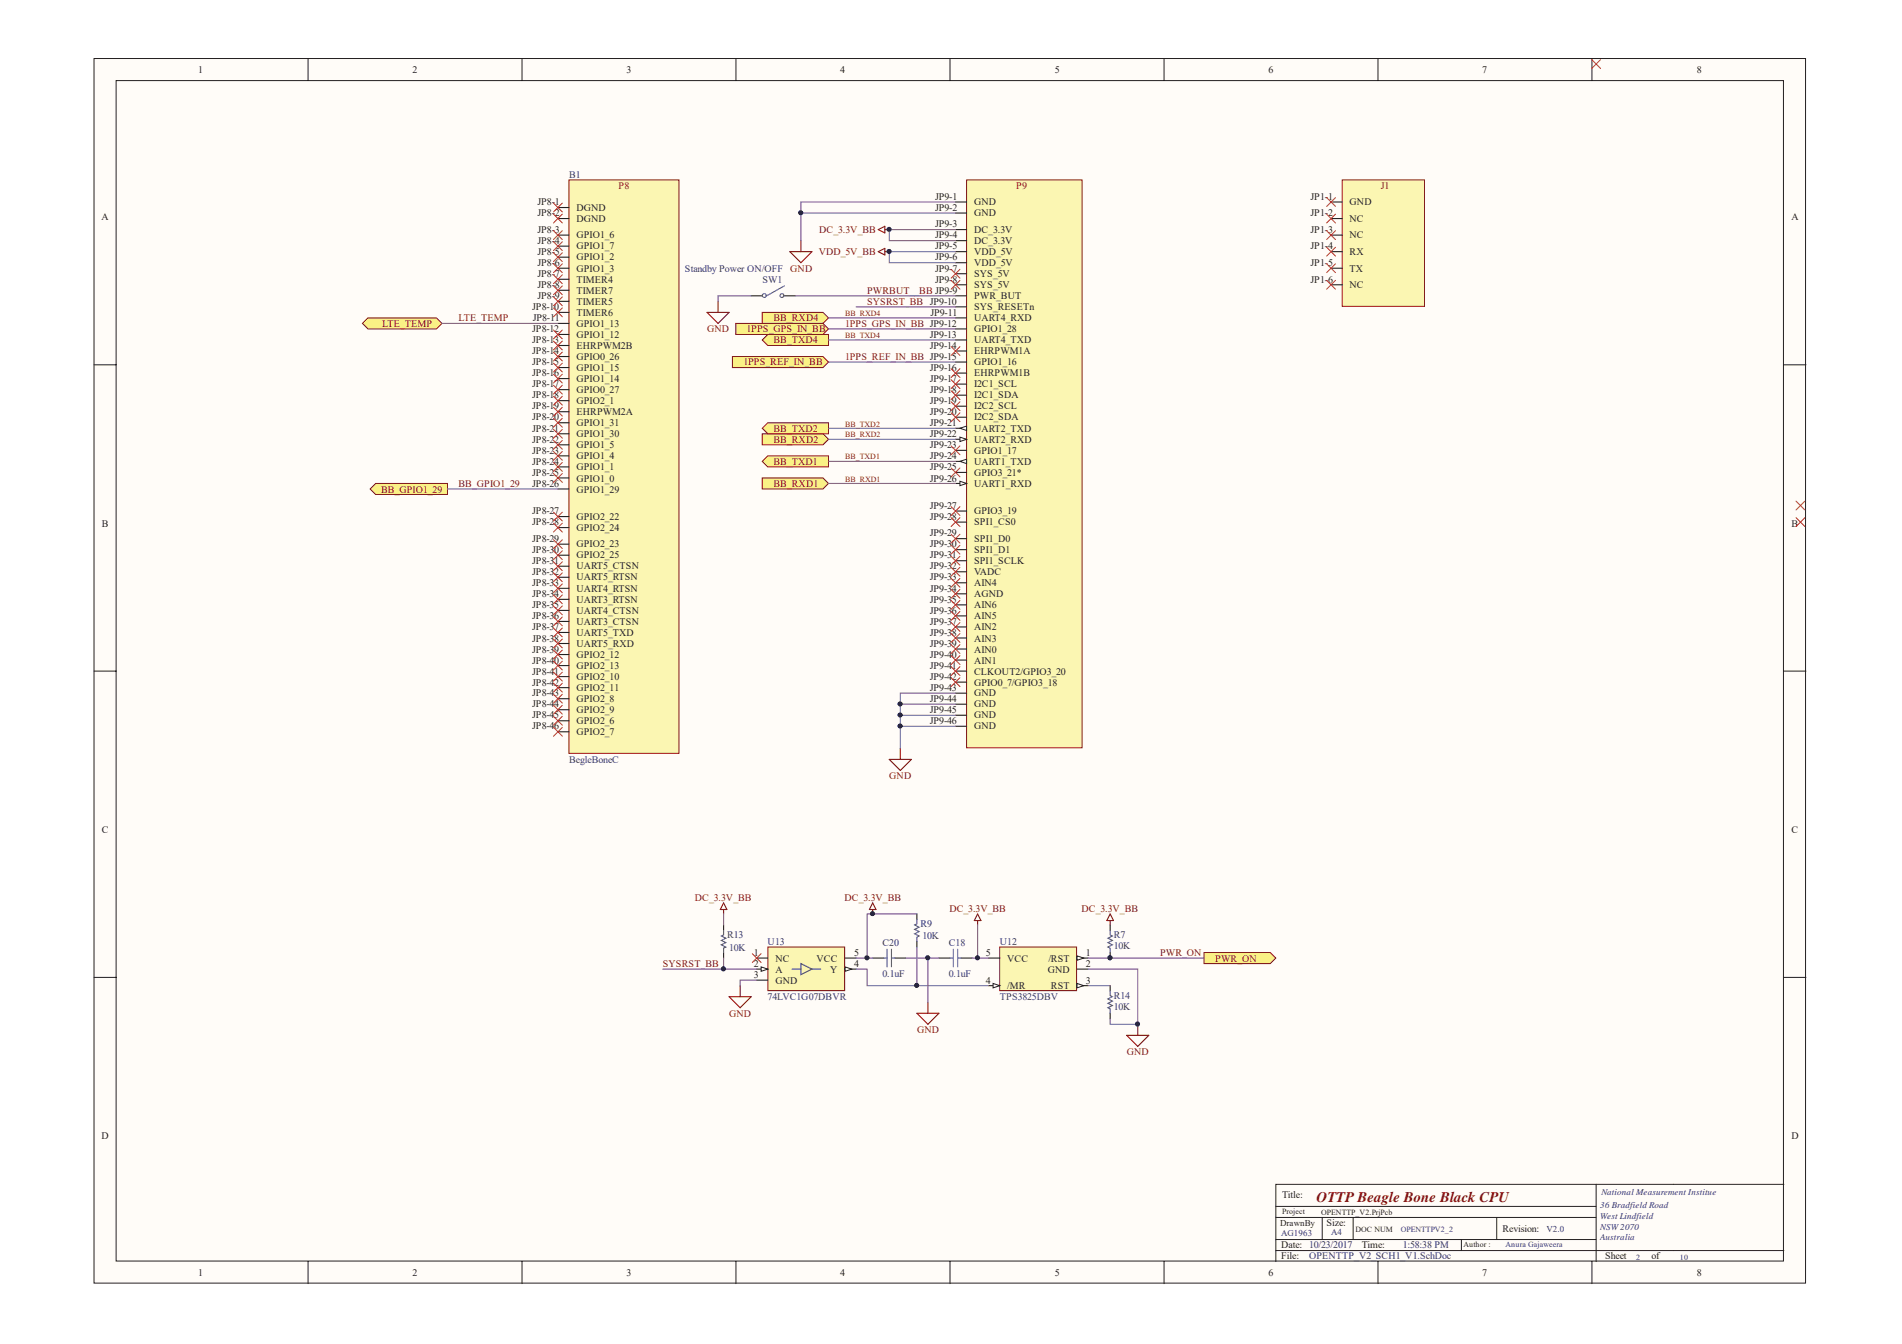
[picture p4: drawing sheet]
<svg xmlns="http://www.w3.org/2000/svg" width="297mm" height="210mm" viewBox="0 0 297 210" stroke-linecap="round" stroke-linejoin="round" font-family="sans-serif">
<path d="M14.7 9.1h267.3v191.4h-267.3z" fill="#fffcf8"/>
<path d="M14.7 9.1h267.3v191.4h-267.3z" fill="none" stroke="#231f20" stroke-width=".16"/>
<path d="M18.1 12.6h260.4v184.4h-260.4z" fill="#fffcf8"/>
<g fill="none" stroke="#231f20" stroke-width=".16">
<path d="M18.1 12.6h260.4v184.4h-260.4zM48.1 9.1v3.5M81.5 9.1v3.5M114.9 9.1v3.5M148.4 9.1v3.5M181.8 9.1v3.5M215.2 9.1v3.5M248.6 9.1v3.5M14.7 57h3.4M278.6 57h3.4M14.7 104.8h3.4M278.6 104.8h3.4"/>
<path d="M14.7 152.7h3.4M278.6 152.7h3.4M48.1 197.1v3.5M81.5 197.1v3.5M114.9 197.1v3.5M148.4 197.1v3.5M181.8 197.1v3.5M199.2 188.5h50.1M199.2 193.7h50.1M199.2 195.4h79.4M199.2 190.2h50.1M206.5 190.2v3.5"/>
<path d="M211.3 190.2v3.5M215.2 197.1v3.5M228.2 193.7v1.7M233.7 190.2v3.5M248.6 197.1v3.5M249.3 185v12.1M278.6 185h-79.4v12.1"/>
</g>
<path d="M88.9 28.1h17.1v89.6h-17.1z" fill="#fbf6b2"/>
<path d="M88.9 28.1h17.1v89.6h-17.1z" fill="none" stroke="#7f1416" stroke-width=".16"/>
<g fill="none" stroke="#231f20" stroke-width=".17">
<path d="M87.1 32.4h1.8M87.1 34.1h1.8M87.1 36.7h1.8M87.1 38.5h1.8M87.1 40.2h1.8M87.1 41.9h1.8M87.1 43.6h1.8M87.1 45.4h1.8M87.1 47.1h1.8M87.1 48.8h1.8M87.1 50.5h1.8M87.1 52.3h1.8"/>
<path d="M87.1 54h1.8M87.1 55.7h1.8M87.1 57.4h1.8M87.1 59.2h1.8M87.1 60.9h1.8M87.1 62.6h1.8M87.1 64.3h1.8M87.1 66h1.8M87.1 67.8h1.8M87.1 69.5h1.8M87.1 71.2h1.8M87.1 72.9h1.8"/>
<path d="M87.1 74.7h1.8M87.1 76.4h1.8"/>
</g>
<path d="M151 28.1h18v88.7h-18z" fill="#fbf6b2"/>
<path d="M151 28.1h18v88.7h-18z" fill="none" stroke="#7f1416" stroke-width=".16"/>
<g fill="none" stroke="#231f20" stroke-width=".17">
<path d="M149.2 31.6h1.8M149.2 33.3h1.8M149.2 35.9h1.8M149.2 37.6h1.8M149.2 39.3h1.8M149.2 41h1.8M149.2 42.8h1.8M149.2 44.5h1.8M149.2 46.2h1.8M149.2 47.9h1.8M149.2 49.7h1.8M149.2 51.4h1.8"/>
<path d="M149.2 53.1h1.8M149.2 54.8h1.8M149.2 56.6h1.8M149.2 58.3h1.8M149.2 60h1.8M149.2 61.7h1.8M149.2 63.5h1.8M149.2 65.2h1.8M149.2 66.9h1.8M87.1 80.7h1.8M87.1 82.4h1.8M87.1 85h1.8"/>
<path d="M87.1 86.7h1.8M87.1 88.5h1.8M87.1 90.2h1.8M87.1 91.9h1.8M87.1 93.6h1.8M87.1 95.4h1.8M87.1 97.1h1.8M87.1 98.8h1.8M87.1 100.5h1.8M87.1 102.3h1.8M87.1 104h1.8M87.1 105.7h1.8"/>
<path d="M87.1 107.4h1.8M87.1 109.2h1.8M87.1 110.9h1.8M87.1 112.6h1.8M87.1 114.3h1.8"/>
</g>
<path d="M149.9 66.9l1.1-.3v.7z" fill="#fffcf8"/>
<path d="M149.9 66.9l1.1-.3v.7z" fill="none" stroke="#231f20" stroke-width=".16"/>
<path d="M149.2 68.6h1.8" fill="none" stroke="#231f20" stroke-width=".17"/>
<path d="M149.9 68.3l1.1 .3-1.1 .4z" fill="#fffcf8"/>
<path d="M149.9 68.3l1.1 .3-1.1 .4z" fill="none" stroke="#231f20" stroke-width=".16"/>
<path d="M149.2 70.4h1.8M149.2 72.1h1.8" fill="none" stroke="#231f20" stroke-width=".17"/>
<path d="M149.9 72.1l1.1-.4v.7z" fill="#fffcf8"/>
<path d="M149.9 72.1l1.1-.4v.7z" fill="none" stroke="#231f20" stroke-width=".16"/>
<path d="M149.2 73.8h1.8M149.2 75.5h1.8" fill="none" stroke="#231f20" stroke-width=".17"/>
<path d="M149.9 75.2l1.1 .3-1.1 .4z" fill="#fffcf8"/>
<path d="M149.9 75.2l1.1 .3-1.1 .4z" fill="none" stroke="#231f20" stroke-width=".16"/>
<g fill="none" stroke="#231f20" stroke-width=".17">
<path d="M149.2 79.8h1.8M149.2 81.6h1.8M149.2 84.2h1.8M149.2 85.9h1.8M149.2 87.6h1.8M149.2 89.3h1.8M149.2 91.1h1.8M149.2 92.8h1.8M149.2 94.5h1.8M149.2 96.2h1.8M149.2 98h1.8M149.2 99.7h1.8"/>
<path d="M149.2 101.4h1.8M149.2 103.1h1.8M149.2 104.8h1.8M149.2 106.6h1.8M149.2 108.3h1.8M149.2 110h1.8M149.2 111.7h1.8M149.2 113.5h1.8"/>
</g>
<path d="M209.6 28.1h12.9v19.8h-12.9z" fill="#fbf6b2"/>
<path d="M209.6 28.1h12.9v19.8h-12.9z" fill="none" stroke="#7f1416" stroke-width=".16"/>
<path d="M207.9 31.6h1.7M207.9 34.1h1.7M207.9 36.7h1.7M207.9 39.3h1.7M207.9 41.9h1.7M207.9 44.5h1.7" fill="none" stroke="#231f20" stroke-width=".17"/>
<path d="M123.4 39.3h3.4l-1.7 1.7zM125.1 37.6v1.7M138.9 118.6h3.4l-1.7 1.8zM140.6 116.9v1.7" fill="none" stroke="#7f1416" stroke-width=".17"/>
<path d="M119 74.7h9.5l.9 .8-.9 .9h-9.5z" fill-rule="evenodd" fill="#faf185"/>
<path d="M119 74.7h9.5l.9 .8-.9 .9h-9.5z" fill="none" stroke="#7f1416" stroke-width=".16"/>
<path d="M119 72.1l.9-.9h9.5v1.7h-9.5z" fill-rule="evenodd" fill="#faf185"/>
<path d="M119 72.1l.9-.9h9.5v1.7h-9.5z" fill="none" stroke="#7f1416" stroke-width=".16"/>
<path d="M119 67.8h9.5l.9 .8-.9 .9h-9.5z" fill-rule="evenodd" fill="#faf185"/>
<path d="M119 67.8h9.5l.9 .8-.9 .9h-9.5z" fill="none" stroke="#7f1416" stroke-width=".16"/>
<path d="M119 66.9l.9-.9h9.5v1.8h-9.5z" fill-rule="evenodd" fill="#faf185"/>
<path d="M119 66.9l.9-.9h9.5v1.8h-9.5z" fill="none" stroke="#7f1416" stroke-width=".16"/>
<path d="M119 48.8h9.5l.9 .9-.9 .8h-9.5z" fill-rule="evenodd" fill="#faf185"/>
<path d="M119 48.8h9.5l.9 .9-.9 .8h-9.5z" fill="none" stroke="#7f1416" stroke-width=".16"/>
<path d="M119 53.1l.9-.8h9.5v1.7h-9.5z" fill-rule="evenodd" fill="#faf185"/>
<path d="M119 53.1l.9-.8h9.5v1.7h-9.5z" fill="none" stroke="#7f1416" stroke-width=".16"/>
<path d="M57.8 76.4l.9-.9h11.2v1.8h-11.2z" fill-rule="evenodd" fill="#faf185"/>
<path d="M57.8 76.4l.9-.9h11.2v1.8h-11.2z" fill="none" stroke="#7f1416" stroke-width=".16"/>
<path d="M114.9 50.5h13.6l.9 .9-.9 .9h-13.6z" fill-rule="evenodd" fill="#faf185"/>
<path d="M114.9 50.5h13.6l.9 .9-.9 .9h-13.6z" fill="none" stroke="#7f1416" stroke-width=".16"/>
<path d="M114.4 55.7h14.1l.9 .9-.9 .8h-14.1z" fill-rule="evenodd" fill="#faf185"/>
<path d="M114.4 55.7h14.1l.9 .9-.9 .8h-14.1z" fill="none" stroke="#7f1416" stroke-width=".16"/>
<path d="M137.2 39.3l1-.5v1zM138.2 39.3h.7" fill="none" stroke="#7f1416" stroke-width=".17"/>
<circle cx="138.9" cy="39.3" r=".3" fill="#282973"/>
<circle cx="138.9" cy="39.3" r=".3" fill="none" stroke="#282973" stroke-width=".16"/>
<path d="M156.1 148h12v6.8h-12z" fill="#fbf6b2"/>
<path d="M156.1 148h12v6.8h-12z" fill="none" stroke="#7f1416" stroke-width=".16"/>
<path d="M168.2 154h1.7" fill="none" stroke="#231f20" stroke-width=".17"/>
<path d="M168.2 153.7l1 .3-1 .3z" fill="#fffcf8"/>
<path d="M168.2 153.7l1 .3-1 .3z" fill="none" stroke="#231f20" stroke-width=".16"/>
<path d="M168.2 149.7h1.7" fill="none" stroke="#231f20" stroke-width=".17"/>
<path d="M168.2 149.3l1 .4-1 .3z" fill="#fffcf8"/>
<path d="M168.2 149.3l1 .4-1 .3z" fill="none" stroke="#231f20" stroke-width=".16"/>
<path d="M154.4 149.7h1.7M154.4 154h1.7M168.2 151.4h1.7" fill="none" stroke="#231f20" stroke-width=".17"/>
<path d="M155.1 153.7l1 .3-1 .3z" fill="#fffcf8"/>
<path d="M155.1 153.7l1 .3-1 .3z" fill="none" stroke="#231f20" stroke-width=".16"/>
<path d="M137.2 35.9l1-.5v1zM138.2 35.9h.7" fill="none" stroke="#7f1416" stroke-width=".17"/>
<circle cx="138.9" cy="35.8" r=".3" fill="#282973"/>
<circle cx="138.9" cy="35.8" r=".3" fill="none" stroke="#282973" stroke-width=".16"/>
<path d="M143.2 158.3h3.4l-1.7 1.7zM144.9 156.6v1.7M152.7 143.8v.7M152.7 142.8l.5 1h-1zM173.4 142.8l.5 1h-1zM173.4 143.8v.7" fill="none" stroke="#7f1416" stroke-width=".17"/>
<path d="M146.6 149.7h1.8M150.1 149.7h1.7M173.4 144.5v.9M173.4 148.8v.9" fill="none" stroke="#231f20" stroke-width=".17"/>
<path d="M148.4 149.7h.5M148.9 148.3v2.8M149.6 148.3v2.8M149.6 149.7h.5" fill="none" stroke="#3953a4" stroke-width=".17"/>
<circle cx="173.3" cy="149.6" r=".31" fill="#282973"/>
<circle cx="173.3" cy="149.6" r=".31" fill="none" stroke="#282973" stroke-width=".16"/>
<path d="M173.4 145.4v.7l.3 .1-.7 .4 .7 .3-.7 .4 .7 .3-.7 .4 .4 .1v.7" fill="none" stroke="#3953a4" stroke-width=".17"/>
<circle cx="173.3" cy="149.6" r=".31" fill="#282973"/>
<circle cx="173.3" cy="149.6" r=".31" fill="none" stroke="#282973" stroke-width=".16"/>
<path d="M143.2 142.8v.8M143.2 147.1v.9" fill="none" stroke="#231f20" stroke-width=".17"/>
<path d="M143.2 143.6v.7l-.4 .2 .7 .4-.7 .3 .7 .3-.7 .4 .7 .3-.3 .2v.7" fill="none" stroke="#3953a4" stroke-width=".17"/>
<path d="M176 161.8h3.4l-1.7 1.7zM177.7 160v1.8" fill="none" stroke="#7f1416" stroke-width=".17"/>
<circle cx="177.7" cy="160" r=".31" fill="#282973"/>
<circle cx="177.7" cy="160" r=".31" fill="none" stroke="#282973" stroke-width=".16"/>
<path d="M173.4 154v.9M173.4 158.3v.9" fill="none" stroke="#231f20" stroke-width=".17"/>
<path d="M173.4 154.9v.6l.3 .2-.7 .4 .7 .3-.7 .4 .7 .3-.7 .3 .4 .2v.7" fill="none" stroke="#3953a4" stroke-width=".17"/>
<path d="M248.6 9.3l1.4 1.4M250 9.3l-1.4 1.4M280.5 78.3l1.4 1.4M281.9 78.3l-1.4 1.4M280.5 80.9l1.4 1.4M281.9 80.9l-1.4 1.4" fill="none" stroke="#ed2024" stroke-width=".16"/>
<path d="M136.3 141.1l.5 1h-1zM136.3 142.1v.7" fill="none" stroke="#7f1416" stroke-width=".17"/>
<circle cx="136.3" cy="142.7" r=".31" fill="#282973"/>
<circle cx="136.3" cy="142.7" r=".31" fill="none" stroke="#282973" stroke-width=".16"/>
<path d="M136.3 149.7h1.7M139.7 149.7h1.8" fill="none" stroke="#231f20" stroke-width=".17"/>
<path d="M138 149.7h.5M138.5 148.3v2.8M139.2 148.3v2.8M139.2 149.7h.5" fill="none" stroke="#3953a4" stroke-width=".17"/>
<path d="M119.9 148h12v6.8h-12z" fill="#fbf6b2"/>
<path d="M119.9 148h12v6.8h-12z" fill="none" stroke="#7f1416" stroke-width=".16"/>
<path d="M118.2 151.4h1.7" fill="none" stroke="#231f20" stroke-width=".17"/>
<path d="M118.9 151.1l1 .3-1 .4z" fill="#fffcf8"/>
<path d="M118.9 151.1l1 .3-1 .4z" fill="none" stroke="#231f20" stroke-width=".16"/>
<path d="M118.2 149.7h1.7M118.2 153.1h1.7M132 149.7h1.7M132 151.4h1.7" fill="none" stroke="#231f20" stroke-width=".17"/>
<path d="M123.7 151.4h1.4M125.1 150.5l1.7 .9-1.7 .9zM126.8 151.4h1.4" fill="none" stroke="#2e409a" stroke-width=".17"/>
<path d="M132 151.1l1 .3-1 .4z" fill="#fffcf8"/>
<path d="M132 151.1l1 .3-1 .4z" fill="none" stroke="#231f20" stroke-width=".16"/>
<path d="M113 144.5v.9M113 148.8v.9" fill="none" stroke="#231f20" stroke-width=".17"/>
<path d="M113 145.4v.7l-.3 .1 .6 .4-.6 .3 .6 .4-.6 .3 .6 .4-.3 .1v.7" fill="none" stroke="#3953a4" stroke-width=".17"/>
<path d="M113 141.1l.5 1h-1zM113 142.1v.7M113.9 155.7h3.4l-1.7 1.7zM115.6 154v1.7" fill="none" stroke="#7f1416" stroke-width=".17"/>
<path d="M117.5 149l1.4 1.4M118.9 149l-1.4 1.4" fill="none" stroke="#ed2024" stroke-width=".16"/>
<path d="M188 148.8h10.4l.8 .9-.8 .8h-10.4z" fill-rule="evenodd" fill="#faf185"/>
<path d="M188 148.8h10.4l.8 .9-.8 .8h-10.4z" fill="none" stroke="#7f1416" stroke-width=".16"/>
<path d="M56.6 50.5l.9-.8h10.7l.8 .8-.8 .9h-10.7z" fill-rule="evenodd" fill="#faf185"/>
<path d="M56.6 50.5l.9-.8h10.7l.8 .8-.8 .9h-10.7z" fill="none" stroke="#7f1416" stroke-width=".16"/>
<path d="M117.3 46.2h1.7M122.5 46.2h1.7" fill="none" stroke="#231f20" stroke-width=".17"/>
<g fill="none" stroke="#3953a4" stroke-width=".17">
<path d="M122.5 44.7l-2.8 1.5"/>
<circle cx="119.4" cy="46.2" r=".31"/>
<circle cx="122.1" cy="46.2" r=".3"/>
</g>
<path d="M110.4 48.8h3.5l-1.8 1.7zM112.1 47.1v1.7" fill="none" stroke="#7f1416" stroke-width=".17"/>
<g fill="none" stroke="#ed2024" stroke-width=".16">
<path d="M86.4 39.5l1.4 1.4M86.4 37.8l1.4 1.3M86.4 36l1.4 1.4M86.4 33.5l1.4 1.3M86.4 31.7l1.4 1.4M87.8 39.5l-1.4 1.4M87.8 37.8l-1.4 1.3M87.8 36l-1.4 1.4M87.8 33.5l-1.4 1.3M87.8 31.7l-1.4 1.4M207.2 30.9l1.4 1.4M207.2 33.5l1.4 1.3"/>
<path d="M207.2 36l1.4 1.4M207.2 38.6l1.4 1.4M208.6 30.9l-1.4 1.4M208.6 33.5l-1.4 1.3M208.6 36l-1.4 1.4M208.6 38.6l-1.4 1.4M86.4 58.5l1.4 1.3M86.4 56.7l1.4 1.4M86.4 55l1.4 1.4M86.4 53.3l1.4 1.4M86.4 51.6l1.4 1.3M86.4 48.1l1.4 1.4"/>
<path d="M86.4 46.4l1.4 1.4M86.4 44.7l1.4 1.3M86.4 42.9l1.4 1.4M86.4 41.2l1.4 1.4M87.8 58.5l-1.4 1.3M87.8 56.7l-1.4 1.4M87.8 55l-1.4 1.4M87.8 53.3l-1.4 1.4M87.8 51.6l-1.4 1.3M87.8 48.1l-1.4 1.4M87.8 46.4l-1.4 1.4M87.8 44.7l-1.4 1.3"/>
<path d="M87.8 42.9l-1.4 1.4M87.8 41.2l-1.4 1.4M148.5 59.3l1.4 1.4M148.5 57.6l1.4 1.4M148.5 43.8l1.4 1.4M148.5 42.1l1.4 1.4M148.5 54.2l1.4 1.3M149.9 59.3l-1.4 1.4M149.9 57.6l-1.4 1.4M149.9 43.8l-1.4 1.4M149.9 42.1l-1.4 1.4M149.9 54.2l-1.4 1.3"/>
<path d="M207.2 41.2l1.4 1.4M207.2 43.8l1.4 1.4M208.6 41.2l-1.4 1.4M208.6 43.8l-1.4 1.4M86.4 74l1.4 1.4M86.4 72.3l1.4 1.3M86.4 70.5l1.4 1.4M86.4 68.8l1.4 1.4M86.4 67.1l1.4 1.4M86.4 65.4l1.4 1.3M86.4 63.6l1.4 1.4M86.4 61.9l1.4 1.4"/>
<path d="M86.4 60.2l1.4 1.4M87.8 74l-1.4 1.4M87.8 72.3l-1.4 1.3M87.8 70.5l-1.4 1.4M87.8 68.8l-1.4 1.4M87.8 67.1l-1.4 1.4M87.8 65.4l-1.4 1.3M87.8 63.6l-1.4 1.4M87.8 61.9l-1.4 1.4M87.8 60.2l-1.4 1.4M148.5 79.2l1.4 1.3M148.5 73.1l1.4 1.4"/>
<path d="M148.5 69.7l1.4 1.4M148.5 64.5l1.4 1.4M148.5 62.8l1.4 1.4M148.5 61l1.4 1.4M149.9 79.2l-1.4 1.3M149.9 73.1l-1.4 1.4M149.9 69.7l-1.4 1.4M149.9 64.5l-1.4 1.4M149.9 62.8l-1.4 1.4M149.9 61l-1.4 1.4M86.4 80l1.4 1.4M86.4 81.7l1.4 1.4"/>
<path d="M86.4 84.3l1.4 1.4M86.4 86.1l1.4 1.3M86.4 87.8l1.4 1.4M86.4 89.5l1.4 1.4M86.4 91.2l1.4 1.4M86.4 93l1.4 1.3M86.4 94.7l1.4 1.4M86.4 96.4l1.4 1.4M86.4 98.1l1.4 1.4M86.4 99.8l1.4 1.4M87.8 80l-1.4 1.4M87.8 81.7l-1.4 1.4"/>
<path d="M87.8 84.3l-1.4 1.4M87.8 86.1l-1.4 1.3M87.8 87.8l-1.4 1.4M87.8 89.5l-1.4 1.4M87.8 91.2l-1.4 1.4M87.8 93l-1.4 1.3M87.8 94.7l-1.4 1.4M87.8 96.4l-1.4 1.4M87.8 98.1l-1.4 1.4M87.8 99.8l-1.4 1.4M148.5 99l1.4 1.4M148.5 97.3l1.4 1.3"/>
<path d="M148.5 95.5l1.4 1.4M148.5 93.8l1.4 1.4M148.5 90.4l1.4 1.3M148.5 86.9l1.4 1.4M148.5 85.2l1.4 1.4M148.5 83.5l1.4 1.3M148.5 88.6l1.4 1.4M148.5 92.1l1.4 1.4M148.5 80.9l1.4 1.4M149.9 99l-1.4 1.4M149.9 97.3l-1.4 1.3M149.9 95.5l-1.4 1.4"/>
<path d="M149.9 93.8l-1.4 1.4M149.9 90.4l-1.4 1.3M149.9 86.9l-1.4 1.4M149.9 85.2l-1.4 1.4M149.9 83.5l-1.4 1.3M149.9 88.6l-1.4 1.4M149.9 92.1l-1.4 1.4M149.9 80.9l-1.4 1.4M86.4 101.6l1.4 1.4M86.4 103.3l1.4 1.4M86.4 105l1.4 1.4M86.4 106.7l1.4 1.4"/>
<path d="M86.4 108.5l1.4 1.4M86.4 110.2l1.4 1.4M86.4 111.9l1.4 1.4M86.4 113.6l1.4 1.4M87.8 101.6l-1.4 1.4M87.8 103.3l-1.4 1.4M87.8 105l-1.4 1.4M87.8 106.7l-1.4 1.4M87.8 108.5l-1.4 1.4M87.8 110.2l-1.4 1.4M87.8 111.9l-1.4 1.4M87.8 113.6l-1.4 1.4"/>
<path d="M148.5 105.9l1.4 1.4M148.5 104.2l1.4 1.3M148.5 102.4l1.4 1.4M148.5 100.7l1.4 1.4M149.9 105.9l-1.4 1.4M149.9 104.2l-1.4 1.3M149.9 102.4l-1.4 1.4M149.9 100.7l-1.4 1.4"/>
</g>
<path d="M129.4 53.1h19.8M129.4 49.7h19.8M129.4 75.5h19.8M129.4 72.1h19.8M129.4 68.6h19.8M129.4 66.9h19.8M140.6 110h8.6" fill="none" stroke="#784c9e" stroke-width=".17"/>
<circle cx="140.6" cy="110" r=".31" fill="#282973"/>
<circle cx="140.6" cy="110" r=".31" fill="none" stroke="#282973" stroke-width=".16"/>
<path d="M140.6 111.7h8.6" fill="none" stroke="#784c9e" stroke-width=".17"/>
<circle cx="140.6" cy="111.7" r=".31" fill="#282973"/>
<circle cx="140.6" cy="111.7" r=".31" fill="none" stroke="#282973" stroke-width=".16"/>
<path d="M140.6 113.5h8.6" fill="none" stroke="#784c9e" stroke-width=".17"/>
<circle cx="140.6" cy="113.4" r=".31" fill="#282973"/>
<circle cx="140.6" cy="113.4" r=".31" fill="none" stroke="#282973" stroke-width=".16"/>
<path d="M129.4 51.4h19.8M129.4 56.6h19.8M69.9 76.4h17.2M149.2 108.3h-8.6v8.6" fill="none" stroke="#784c9e" stroke-width=".17"/>
<circle cx="140.6" cy="110" r=".31" fill="#282973"/>
<circle cx="140.6" cy="110" r=".31" fill="none" stroke="#282973" stroke-width=".16"/>
<circle cx="140.6" cy="111.7" r=".31" fill="#282973"/>
<circle cx="140.6" cy="111.7" r=".31" fill="none" stroke="#282973" stroke-width=".16"/>
<circle cx="140.6" cy="113.4" r=".31" fill="#282973"/>
<circle cx="140.6" cy="113.4" r=".31" fill="none" stroke="#282973" stroke-width=".16"/>
<path d="M149.2 33.3h-24.1v4.3" fill="none" stroke="#784c9e" stroke-width=".17"/>
<circle cx="125" cy="33.2" r=".31" fill="#282973"/>
<circle cx="125" cy="33.2" r=".31" fill="none" stroke="#282973" stroke-width=".16"/>
<path d="M149.2 31.6h-24.1v1.7" fill="none" stroke="#784c9e" stroke-width=".17"/>
<circle cx="125" cy="33.2" r=".31" fill="#282973"/>
<circle cx="125" cy="33.2" r=".31" fill="none" stroke="#282973" stroke-width=".16"/>
<path d="M149.2 39.3h-10.3v1.7h10.3" fill="none" stroke="#784c9e" stroke-width=".17"/>
<circle cx="138.9" cy="39.3" r=".3" fill="#282973"/>
<circle cx="138.9" cy="39.3" r=".3" fill="none" stroke="#282973" stroke-width=".16"/>
<path d="M149.2 35.9h-10.3v1.7h10.3" fill="none" stroke="#784c9e" stroke-width=".17"/>
<circle cx="138.9" cy="35.8" r=".3" fill="#282973"/>
<circle cx="138.9" cy="35.8" r=".3" fill="none" stroke="#282973" stroke-width=".16"/>
<path d="M152.7 144.5v5.2h1.7" fill="none" stroke="#784c9e" stroke-width=".17"/>
<circle cx="152.7" cy="149.6" r=".3" fill="#282973"/>
<circle cx="152.7" cy="149.6" r=".3" fill="none" stroke="#282973" stroke-width=".16"/>
<path d="M151.8 149.7h.9" fill="none" stroke="#784c9e" stroke-width=".17"/>
<circle cx="152.7" cy="149.6" r=".3" fill="#282973"/>
<circle cx="152.7" cy="149.6" r=".3" fill="none" stroke="#282973" stroke-width=".16"/>
<path d="M146.6 149.7h-1.7v6.9" fill="none" stroke="#784c9e" stroke-width=".17"/>
<circle cx="144.9" cy="149.6" r=".31" fill="#282973"/>
<circle cx="144.9" cy="149.6" r=".31" fill="none" stroke="#282973" stroke-width=".16"/>
<path d="M169.9 151.4h7.8v8.6h-4.3v-.8" fill="none" stroke="#784c9e" stroke-width=".17"/>
<circle cx="177.7" cy="160" r=".31" fill="#282973"/>
<circle cx="177.7" cy="160" r=".31" fill="none" stroke="#282973" stroke-width=".16"/>
<path d="M169.9 154h3.5M169.9 149.7h18.1" fill="none" stroke="#784c9e" stroke-width=".17"/>
<circle cx="173.3" cy="149.6" r=".31" fill="#282973"/>
<circle cx="173.3" cy="149.6" r=".31" fill="none" stroke="#282973" stroke-width=".16"/>
<path d="M133.7 149.7h2.6" fill="none" stroke="#784c9e" stroke-width=".17"/>
<circle cx="135.4" cy="149.6" r=".31" fill="#282973"/>
<circle cx="135.4" cy="149.6" r=".31" fill="none" stroke="#282973" stroke-width=".16"/>
<path d="M141.5 149.7h3.4" fill="none" stroke="#784c9e" stroke-width=".17"/>
<circle cx="144.9" cy="149.6" r=".31" fill="#282973"/>
<circle cx="144.9" cy="149.6" r=".31" fill="none" stroke="#282973" stroke-width=".16"/>
<path d="M133.7 151.4h1.7v2.6h19" fill="none" stroke="#784c9e" stroke-width=".17"/>
<circle cx="143.2" cy="154" r=".31" fill="#282973"/>
<circle cx="143.2" cy="154" r=".31" fill="none" stroke="#282973" stroke-width=".16"/>
<path d="M143.2 148v6" fill="none" stroke="#784c9e" stroke-width=".17"/>
<circle cx="143.2" cy="154" r=".31" fill="#282973"/>
<circle cx="143.2" cy="154" r=".31" fill="none" stroke="#282973" stroke-width=".16"/>
<path d="M143.2 142.8h-7.8v6.9" fill="none" stroke="#784c9e" stroke-width=".17"/>
<circle cx="136.3" cy="142.7" r=".31" fill="#282973"/>
<circle cx="136.3" cy="142.7" r=".31" fill="none" stroke="#282973" stroke-width=".16"/>
<circle cx="135.4" cy="149.6" r=".31" fill="#282973"/>
<circle cx="135.4" cy="149.6" r=".31" fill="none" stroke="#282973" stroke-width=".16"/>
<path d="M113 142.8v1.7M113 149.7v1.7M118.2 153.1h-2.6v.9" fill="none" stroke="#784c9e" stroke-width=".17"/>
<circle cx="113" cy="151.4" r=".31" fill="#282973"/>
<circle cx="113" cy="151.4" r=".31" fill="none" stroke="#282973" stroke-width=".16"/>
<path d="M103.5 151.4h14.7" fill="none" stroke="#784c9e" stroke-width=".17"/>
<circle cx="113" cy="151.4" r=".31" fill="#282973"/>
<circle cx="113" cy="151.4" r=".31" fill="none" stroke="#282973" stroke-width=".16"/>
<path d="M69 50.5h18.1M117.3 46.2h-5.2v.9M124.2 46.2h25M133.7 47.9h15.5" fill="none" stroke="#784c9e" stroke-width=".17"/>
<text font-size="2.3" fill="#7f1416" x="205.6" y="187.8">OTTP Beagle Bone Black CPU</text>
<g font-size="1.6" fill="#231f20">
<text x="31" y="11.4">1</text>
<text x="64.4" y="11.4">2</text>
<text x="97.8" y="11.4">3</text>
<text x="131.2" y="11.4">4</text>
<text x="164.7" y="11.4">5</text>
<text x="198.1" y="11.4">6</text>
<text x="231.5" y="11.4">7</text>
<text x="265" y="11.4">8</text>
<text x="15.8" y="34.4">A</text>
<text x="83.9" y="32.1">JP8-1</text>
<text x="83.9" y="33.8">JP8-2</text>
<text x="90" y="33">DGND</text>
<text x="90" y="34.7">DGND</text>
<text x="146" y="31.2">JP9-1</text>
<text x="146" y="33">JP9-2</text>
<text x="146" y="35.5">JP9-3</text>
<text x="152.1" y="32.1">GND</text>
<text x="152.1" y="33.8">GND</text>
<text x="204.7" y="31.2">JP1-1</text>
<text x="204.7" y="33.8">JP1-2</text>
<text x="210.8" y="32.1">GND</text>
<text x="210.8" y="34.7">NC</text>
<text x="279.8" y="34.4">A</text>
<text x="83.9" y="36.4">JP8-3</text>
<text x="83.9" y="38.1">JP8-4</text>
<text x="83.9" y="39.9">JP8-5</text>
<text x="83.9" y="41.6">JP8-6</text>
<text x="90" y="37.2">GPIO1_6</text>
<text x="90" y="39">GPIO1_7</text>
<text x="90" y="40.7">GPIO1_2</text>
<text x="146" y="37.2">JP9-4</text>
<text x="146" y="39">JP9-5</text>
<text x="146" y="40.7">JP9-6</text>
<text x="152.1" y="36.4">DC_3.3V</text>
<text x="152.1" y="38.1">DC_3.3V</text>
<text x="152.1" y="39.9">VDD_5V</text>
<text x="152.1" y="41.6">VDD_5V</text>
<text x="204.7" y="36.4">JP1-3</text>
<text x="204.7" y="39">JP1-4</text>
<text x="204.7" y="41.6">JP1-5</text>
<text x="210.8" y="37.2">NC</text>
<text x="210.8" y="39.9">RX</text>
<text x="83.9" y="43.3">JP8-7</text>
<text x="83.9" y="45.1">JP8-8</text>
<text x="83.9" y="46.8">JP8-9</text>
<text x="90" y="42.4">GPIO1_3</text>
<text x="90" y="44.2">TIMER4</text>
<text x="90" y="45.9">TIMER7</text>
<text x="90" y="47.6">TIMER5</text>
<text x="146" y="42.4">JP9-7</text>
<text x="146" y="44.2">JP9-8</text>
<text x="152.1" y="43.3">SYS_5V</text>
<text x="152.1" y="45.1">SYS_5V</text>
<text x="152.1" y="46.8">PWR_BUT</text>
<text x="204.7" y="44.2">JP1-6</text>
<text x="210.8" y="42.4">TX</text>
<text x="210.8" y="45.1">NC</text>
<text x="83.1" y="48.5">JP8-10</text>
<text x="83.1" y="51.9">JP8-12</text>
<text x="83.1" y="53.6">JP8-13</text>
<text x="83.2" y="50.2">JP8-11</text>
<text x="90" y="49.3">TIMER6</text>
<text x="90" y="51.1">GPIO1_13</text>
<text x="90" y="52.8">GPIO1_12</text>
<text x="145.2" y="52.8">JP9-13</text>
<text x="145.3" y="49.3">JP9-11</text>
<text x="152.1" y="48.5">SYS_RESETn</text>
<text x="152.1" y="50.2">UART4_RXD</text>
<text x="152.1" y="51.9">GPIO1_28</text>
<text x="152.1" y="53.6">UART4_TXD</text>
<text x="83.1" y="55.3">JP8-14</text>
<text x="83.1" y="57.1">JP8-15</text>
<text x="83.1" y="58.8">JP8-16</text>
<text x="90" y="54.5">EHRPWM2B</text>
<text x="90" y="56.2">GPIO0_26</text>
<text x="90" y="58">GPIO1_15</text>
<text x="90" y="59.7">GPIO1_14</text>
<text x="145.2" y="54.5">JP9-14</text>
<text x="145.2" y="58">JP9-16</text>
<text x="145.2" y="59.7">JP9-17</text>
<text x="152.1" y="55.3">EHRPWM1A</text>
<text x="152.1" y="57.1">GPIO1_16</text>
<text x="152.1" y="58.8">EHRPWM1B</text>
<text x="83.1" y="60.5">JP8-17</text>
<text x="83.1" y="62.2">JP8-18</text>
<text x="83.1" y="64">JP8-19</text>
<text x="83.1" y="65.7">JP8-20</text>
<text x="90" y="61.4">GPIO0_27</text>
<text x="90" y="63.1">GPIO2_1</text>
<text x="90" y="64.9">EHRPWM2A</text>
<text x="145.2" y="61.4">JP9-18</text>
<text x="145.2" y="63.1">JP9-19</text>
<text x="145.2" y="64.9">JP9-20</text>
<text x="152.1" y="60.5">I2C1_SCL</text>
<text x="152.1" y="62.2">I2C1_SDA</text>
<text x="152.1" y="64">I2C2_SCL</text>
<text x="152.1" y="65.7">I2C2_SDA</text>
<text x="83.1" y="67.4">JP8-21</text>
<text x="83.1" y="69.1">JP8-22</text>
<text x="83.1" y="70.9">JP8-23</text>
<text x="90" y="66.6">GPIO1_31</text>
<text x="90" y="68.3">GPIO1_30</text>
<text x="90" y="70.1">GPIO1_5</text>
<text x="90" y="71.8">GPIO1_4</text>
<text x="145.2" y="66.6">JP9-21</text>
<text x="145.2" y="68.3">JP9-22</text>
<text x="145.2" y="70.1">JP9-23</text>
<text x="145.2" y="71.8">JP9-24</text>
<text x="152.1" y="67.4">UART2_TXD</text>
<text x="152.1" y="69.1">UART2_RXD</text>
<text x="152.1" y="70.9">GPIO1_17</text>
<text x="83.1" y="72.6">JP8-24</text>
<text x="83.1" y="74.3">JP8-25</text>
<text x="83.1" y="76.1">JP8-26</text>
<text x="90" y="73.5">GPIO1_1</text>
<text x="90" y="75.2">GPIO1_0</text>
<text x="90" y="77">GPIO1_29</text>
<text x="145.2" y="73.5">JP9-25</text>
<text x="145.2" y="75.2">JP9-26</text>
<text x="152.1" y="72.6">UART1_TXD</text>
<text x="152.1" y="74.3">GPIO3_21*</text>
<text x="152.1" y="76.1">UART1_RXD</text>
<text x="15.9" y="82.3">B</text>
<text x="83.1" y="80.3">JP8-27</text>
<text x="83.1" y="82.1">JP8-28</text>
<text x="90" y="81.2">GPIO2_22</text>
<text x="90" y="83">GPIO2_24</text>
<text x="145.2" y="79.5">JP9-27</text>
<text x="145.2" y="81.2">JP9-28</text>
<text x="145.2" y="83.8">JP9-29</text>
<text x="152.1" y="80.3">GPIO3_19</text>
<text x="152.1" y="82.1">SPI1_CS0</text>
<text x="279.8" y="82.3">B</text>
<text x="83.1" y="84.7">JP8-29</text>
<text x="83.1" y="86.4">JP8-30</text>
<text x="83.1" y="88.1">JP8-31</text>
<text x="83.1" y="89.9">JP8-32</text>
<text x="90" y="85.5">GPIO2_23</text>
<text x="90" y="87.2">GPIO2_25</text>
<text x="90" y="89">UART5_CTSN</text>
<text x="145.2" y="85.5">JP9-30</text>
<text x="145.2" y="87.2">JP9-31</text>
<text x="145.2" y="89">JP9-32</text>
<text x="152.1" y="84.7">SPI1_D0</text>
<text x="152.1" y="86.4">SPI1_D1</text>
<text x="152.1" y="88.1">SPI1_SCLK</text>
<text x="152.1" y="89.9">VADC</text>
<text x="83.1" y="91.6">JP8-33</text>
<text x="83.1" y="93.3">JP8-34</text>
<text x="83.1" y="95.1">JP8-35</text>
<text x="90" y="90.7">UART5_RTSN</text>
<text x="90" y="92.4">UART4_RTSN</text>
<text x="90" y="94.1">UART3_RTSN</text>
<text x="90" y="95.9">UART4_CTSN</text>
<text x="145.2" y="90.7">JP9-33</text>
<text x="145.2" y="92.4">JP9-34</text>
<text x="145.2" y="94.1">JP9-35</text>
<text x="145.2" y="95.9">JP9-36</text>
<text x="152.1" y="91.6">AIN4</text>
<text x="152.1" y="93.3">AGND</text>
<text x="152.1" y="95.1">AIN6</text>
<text x="83.1" y="96.8">JP8-36</text>
<text x="83.1" y="98.5">JP8-37</text>
<text x="83.1" y="100.2">JP8-38</text>
<text x="83.1" y="102">JP8-39</text>
<text x="90" y="97.6">UART3_CTSN</text>
<text x="90" y="99.3">UART5_TXD</text>
<text x="90" y="101.1">UART5_RXD</text>
<text x="145.2" y="97.6">JP9-37</text>
<text x="145.2" y="99.3">JP9-38</text>
<text x="145.2" y="101.1">JP9-39</text>
<text x="152.1" y="96.8">AIN5</text>
<text x="152.1" y="98.5">AIN2</text>
<text x="152.1" y="100.2">AIN3</text>
<text x="152.1" y="102">AIN0</text>
<text x="83.1" y="103.7">JP8-40</text>
<text x="83.1" y="105.4">JP8-41</text>
<text x="83.1" y="107.1">JP8-42</text>
<text x="90" y="102.8">GPIO2_12</text>
<text x="90" y="104.5">GPIO2_13</text>
<text x="90" y="106.2">GPIO2_10</text>
<text x="90" y="108">GPIO2_11</text>
<text x="145.2" y="102.8">JP9-40</text>
<text x="145.2" y="104.5">JP9-41</text>
<text x="145.2" y="106.2">JP9-42</text>
<text x="145.2" y="108">JP9-43</text>
<text x="152.1" y="103.7">AIN1</text>
<text x="152.1" y="105.4">CLKOUT2/GPIO3_20</text>
<text x="152.1" y="107.1">GPIO0_7/GPIO3_18</text>
<text x="83.1" y="108.8">JP8-43</text>
<text x="83.1" y="110.5">JP8-44</text>
<text x="83.1" y="112.2">JP8-45</text>
<text x="83.1" y="114">JP8-46</text>
<text x="90" y="109.7">GPIO2_8</text>
<text x="90" y="111.4">GPIO2_9</text>
<text x="90" y="113.1">GPIO2_6</text>
<text x="145.2" y="109.7">JP9-44</text>
<text x="145.2" y="111.4">JP9-45</text>
<text x="145.2" y="113.1">JP9-46</text>
<text x="152.1" y="108.8">GND</text>
<text x="152.1" y="110.5">GND</text>
<text x="152.1" y="112.2">GND</text>
<text x="152.1" y="114">GND</text>
<text x="90" y="114.9">GPIO2_7</text>
<text x="15.9" y="130.2">C</text>
<text x="279.8" y="130.2">C</text>
<text x="117.7" y="149.3">1</text>
<text x="133.4" y="149.3">5</text>
<text x="153.9" y="149.3">5</text>
<text x="169.6" y="149.3">1</text>
<text x="117.7" y="151.1">2</text>
<text x="117.7" y="152.8">3</text>
<text x="121.1" y="152">A</text>
<text x="121.1" y="150.2">NC</text>
<text x="121.1" y="153.7">GND</text>
<text x="127.5" y="150.2">VCC</text>
<text x="129.7" y="152">Y</text>
<text x="133.4" y="151.1">4</text>
<text x="153.9" y="153.7">4</text>
<text x="157.3" y="150.2">VCC</text>
<text x="157.3" y="154.5">/MR</text>
<text x="163.6" y="152">GND</text>
<text x="163.7" y="150.2">/RST</text>
<text x="164.1" y="154.5">RST</text>
<text x="169.6" y="153.7">3</text>
<text x="169.6" y="151.1">2</text>
<text x="15.8" y="178">D</text>
<text x="279.8" y="178">D</text>
<text x="200.2" y="187.2">Title:</text>
<text x="207.2" y="191.6">Size:</text>
<text x="200.1" y="195">Date: 10/23/2017</text>
<text x="200.1" y="196.8">File:</text>
<text x="212.7" y="195">Time:</text>
<text x="234.6" y="192.5">Revision:</text>
<text x="250.7" y="196.8">Sheet</text>
<text x="257.9" y="196.8">of</text>
<text x="31" y="199.3">1</text>
<text x="64.4" y="199.3">2</text>
<text x="97.8" y="199.3">3</text>
<text x="131.2" y="199.3">4</text>
<text x="164.7" y="199.3">5</text>
<text x="198.1" y="199.3">6</text>
<text x="231.5" y="199.3">7</text>
<text x="265" y="199.3">8</text>
</g>
<g font-size="1.6" fill="#282973">
<text x="88.9" y="27.8">B1</text>
<text x="107" y="42.4">Standby Power ON/OFF</text>
<text x="119.1" y="44.2">SW1</text>
<text x="88.9" y="119.1">BegleBoneC</text>
<text x="113.6" y="146.6">R13</text>
<text x="113.9" y="148.5">10K</text>
<text x="119.9" y="147.6">U13</text>
<text x="137.8" y="147.8">C20</text>
<text x="143.7" y="144.9">R9</text>
<text x="144.1" y="146.8">10K</text>
<text x="148.2" y="147.8">C18</text>
<text x="156.2" y="147.6">U12</text>
<text x="173.9" y="148.3">10K</text>
<text x="173.9" y="146.6">R7</text>
<text x="137.8" y="152.6">0.1uF</text>
<text x="148.2" y="152.6">0.1uF</text>
<text x="119.9" y="156.2">74LVC1G07DBVR</text>
<text x="156.2" y="156.2">TPS3825DBV</text>
<text x="173.9" y="157.8">10K</text>
<text x="173.9" y="156.1">R14</text>
<text x="204.4" y="196.8">OPENTTP_V2_SCH1_V1.SchDoc</text>
<text x="219.1" y="195">1:58:38 PM</text>
</g>
<g font-size="1.6" fill="#7f1416">
<text x="96.6" y="29.5">P8</text>
<text x="158.7" y="29.5">P9</text>
<text x="215.6" y="29.5">J1</text>
<text x="127.9" y="39.9">VDD_5V_BB</text>
<text x="127.9" y="36.4">DC_3.3V_BB</text>
<text x="123.4" y="42.4">GND</text>
<text x="135.4" y="47.6">SYSRST_BB JP9-10</text>
<text x="135.4" y="45.9">PWRBUT__BB JP9-9</text>
<text x="59.7" y="51.1">LTE_TEMP</text>
<text x="71.6" y="50.2">LTE_TEMP</text>
<text x="110.4" y="51.9">GND</text>
<text x="116.6" y="51.9">1PPS_GPS_IN_BB</text>
<text x="120.8" y="50.2">BB_RXD4</text>
<text x="120.8" y="53.6">BB_TXD4</text>
<text x="132" y="51.1">1PPS_GPS_IN_BB JP9-12</text>
<text x="116.1" y="57.1">1PPS_REF_IN_BB</text>
<text x="132" y="56.2">1PPS_REF_IN_BB JP9-15</text>
<text x="120.8" y="69.1">BB_RXD2</text>
<text x="120.8" y="67.4">BB_TXD2</text>
<text x="59.5" y="77">BB_GPIO1_29</text>
<text x="71.6" y="76.1">BB_GPIO1_29</text>
<text x="120.8" y="76.1">BB_RXD1</text>
<text x="120.8" y="72.6">BB_TXD1</text>
<text x="138.9" y="121.8">GND</text>
<text x="108.5" y="140.7">DC_3.3V_BB</text>
<text x="131.9" y="140.7">DC_3.3V_BB</text>
<text x="148.3" y="142.4">DC_3.3V_BB</text>
<text x="168.9" y="142.4">DC_3.3V_BB</text>
<text x="181.2" y="149.3">PWR_ON</text>
<text x="103.5" y="151.1">SYSRST_BB</text>
<text x="189.8" y="150.2">PWR_ON</text>
<text x="113.9" y="158.9">GND</text>
<text x="143.2" y="161.4">GND</text>
<text x="176" y="164.9">GND</text>
</g>
<text font-size="1.4" fill="#231f20" x="199.9" y="191.6">DrawnBy</text>
<g font-size="1.4" fill="#282973">
<text x="249.9" y="188.7">36 Bradfield Road</text>
<text x="249.9" y="190.4">West Lindfield</text>
<text x="250.1" y="186.7">National Measurement Institue</text>
<text x="200.1" y="193.2">AG1963</text>
<text x="207.9" y="193">A4</text>
<text x="241.5" y="192.5">V2.0</text>
<text x="249.9" y="192.2">NSW2070</text>
<text x="249.9" y="193.7">Australia</text>
</g>
<g font-size="1.2" fill="#7f1416">
<text x="132" y="52.9">BB_TXD4</text>
<text x="132" y="49.4">BB_RXD4</text>
<text x="132" y="68.3">BB_RXD2</text>
<text x="132" y="66.7">BB_TXD2</text>
<text x="132" y="71.8">BB_TXD1</text>
<text x="132" y="75.2">BB_RXD1</text>
</g>
<g font-size="1.2" fill="#231f20">
<text x="200.2" y="189.6">Project</text>
<text x="206.3" y="189.8">OPENTTP_V2.PrjPcb</text>
<text x="211.7" y="192.5">DOC NUM</text>
<text x="228.5" y="194.8">Author :</text>
</g>
<g font-size="1.2" fill="#282973">
<text x="218.8" y="192.5">OPENTTPV2_2</text>
<text x="235.1" y="194.8">Anura Gajaweera</text>
<text x="255.5" y="196.9">2</text>
<text x="262.3" y="196.9">10</text>
</g>
</svg>
